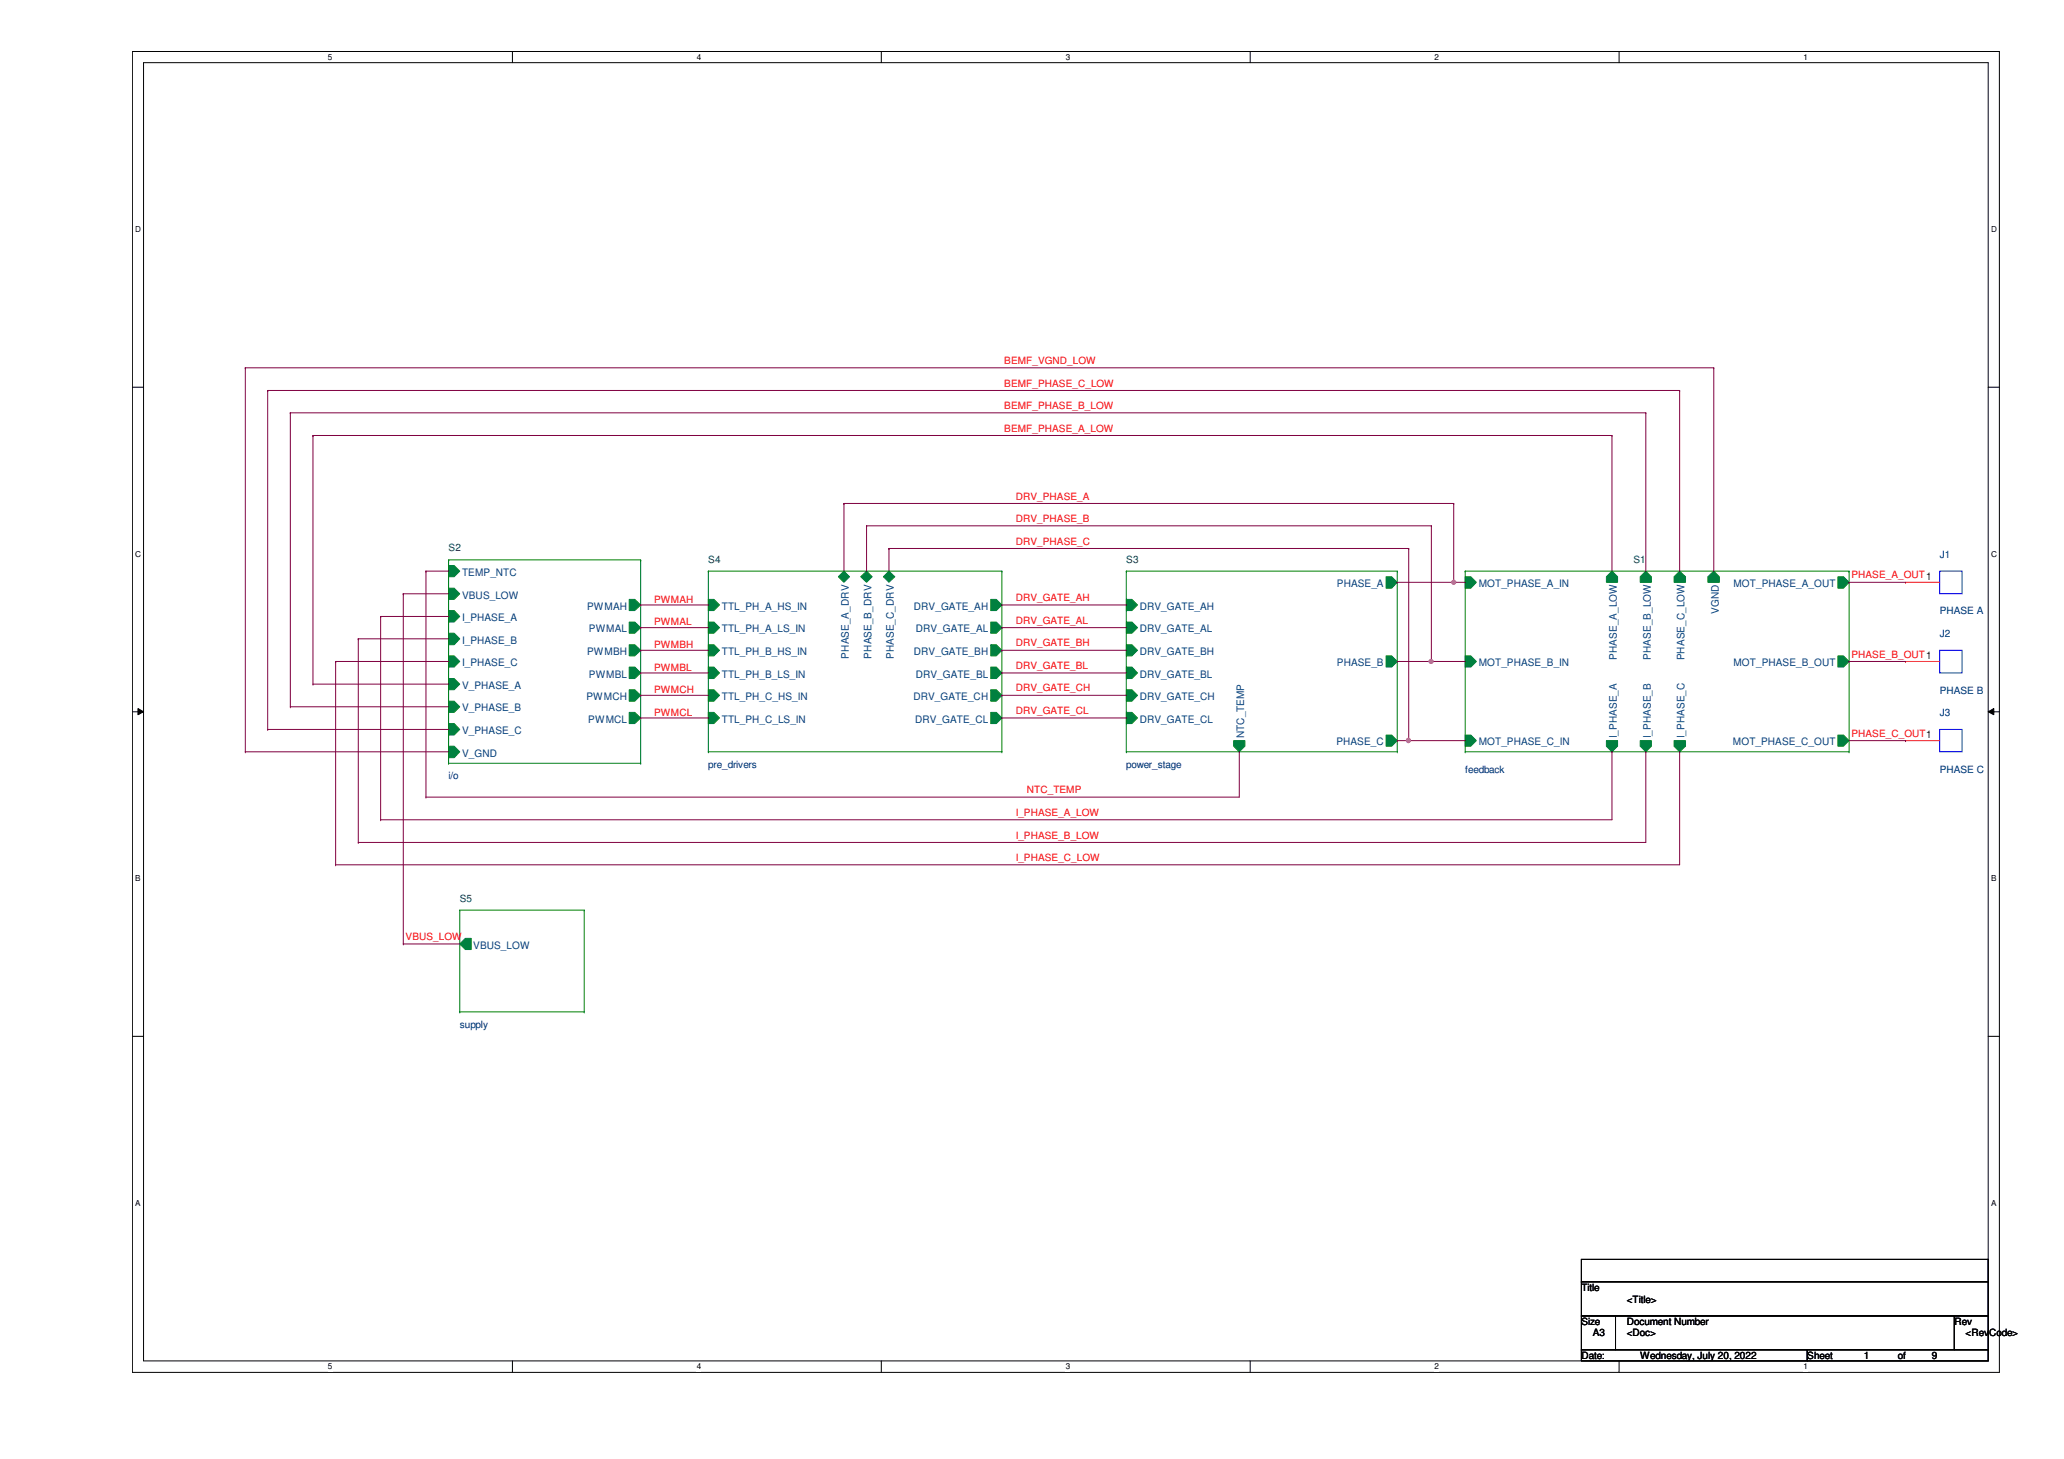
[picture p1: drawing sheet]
<svg xmlns="http://www.w3.org/2000/svg" width="297mm" height="210mm" viewBox="0 0 297 210" stroke-linecap="round" stroke-linejoin="round" font-family="sans-serif">
<path d="M19.1 7.4h268.6v190h-268.6zM20.7 9h265.4v186.8h-265.4z" fill="none" stroke="#000" stroke-width=".14"/>
<g fill="#fff">
<path d="M47.2 7.6h.6v1.3h-.6z"/>
<path d="M47.2 196h.6v1.3h-.6z"/>
</g>
<path d="M73.7 7.4v1.6M73.7 195.8v1.6" fill="none" stroke="#000" stroke-width=".14"/>
<g fill="#fff">
<path d="M100.3 7.6h.6v1.3h-.6z"/>
<path d="M100.3 196h.6v1.3h-.6z"/>
</g>
<path d="M126.8 7.4v1.6M126.8 195.8v1.6" fill="none" stroke="#000" stroke-width=".14"/>
<g fill="#fff">
<path d="M153.4 7.6h.6v1.3h-.6z"/>
<path d="M153.4 196h.6v1.3h-.6z"/>
</g>
<path d="M179.9 7.4v1.6M179.9 195.8v1.6" fill="none" stroke="#000" stroke-width=".14"/>
<g fill="#fff">
<path d="M206.5 7.6h.6v1.3h-.6z"/>
<path d="M206.5 196h.6v1.3h-.6z"/>
</g>
<path d="M233 7.4v1.6M233 195.8v1.6" fill="none" stroke="#000" stroke-width=".14"/>
<g fill="#fff">
<path d="M259.5 7.6h.6v1.3h-.6z"/>
<path d="M259.5 196h.6v1.3h-.6z"/>
<path d="M19.5 32.3h.8v1.4h-.8z"/>
<path d="M286.6 32.3h.8v1.4h-.8z"/>
<path d="M19.5 79h.8v1.3h-.8z"/>
<path d="M286.6 79h.8v1.3h-.8z"/>
</g>
<path d="M19.1 55.7h1.6M286.1 55.7h1.6" fill="none" stroke="#000" stroke-width=".14"/>
<g fill="#fff">
<path d="M19.5 125.7h.7v1.3h-.7z"/>
<path d="M286.6 125.7h.7v1.3h-.7z"/>
</g>
<path d="M19.1 102.4h1.6M19.9 101.9l.8 .5-.8 .4zM286.1 102.4l.8-.5v.9zM286.1 102.4h1.6" fill="none" stroke="#000" stroke-width=".14"/>
<path d="M19.9 101.9l.8 .5-.8 .4zM286.1 102.4l.8-.5v.9z" fill="#000"/>
<g fill="#fff">
<path d="M19.5 172.4h.7v1.3h-.7z"/>
<path d="M286.6 172.4h.7v1.3h-.7z"/>
</g>
<path d="M19.1 149.1h1.6M286.1 149.1h1.6M227.6 181.2h58.5v3.2h-58.5zM227.6 184.4h58.5v4.9h-58.5zM227.6 189.3h4.9v4.9h-4.9zM227.6 194.2h32.5v1.6h-32.5zM232.5 189.3h48.8v4.9h-48.8zM260.1 194.2h26v1.6h-26zM281.3 189.3h4.8v4.9h-4.8z" fill="none" stroke="#000" stroke-width=".14"/>
<path d="M279.1 82.2h3.3v3.2h-3.3z" fill="none" stroke="#00f" stroke-width=".14"/>
<path d="M274.2 83.8h.1M274.2 83.8h4.9" fill="none" stroke="#f00" stroke-width=".14"/>
<path d="M101.9 89.5h.8l.8 .8-.8 .8h-.8z" fill-rule="evenodd" fill="#008040"/>
<path d="M101.9 89.5h.8l.8 .8-.8 .8h-.8z" fill="none" stroke="#008040" stroke-width=".14"/>
<path d="M101.9 86.2h.8l.8 .8-.8 .8h-.8z" fill-rule="evenodd" fill="#008040"/>
<path d="M101.9 86.2h.8l.8 .8-.8 .8h-.8z" fill="none" stroke="#008040" stroke-width=".14"/>
<path d="M101.9 96h.8l.8 .8-.8 .8h-.8z" fill-rule="evenodd" fill="#008040"/>
<path d="M101.9 96h.8l.8 .8-.8 .8h-.8z" fill="none" stroke="#008040" stroke-width=".14"/>
<path d="M101.9 92.8h.8l.8 .8-.8 .8h-.8z" fill-rule="evenodd" fill="#008040"/>
<path d="M101.9 92.8h.8l.8 .8-.8 .8h-.8z" fill="none" stroke="#008040" stroke-width=".14"/>
<path d="M101.9 102.5h.8l.8 .8-.8 .8h-.8z" fill-rule="evenodd" fill="#008040"/>
<path d="M101.9 102.5h.8l.8 .8-.8 .8h-.8z" fill="none" stroke="#008040" stroke-width=".14"/>
<path d="M101.9 99.2h.8l.8 .8-.8 .9h-.8z" fill-rule="evenodd" fill="#008040"/>
<path d="M101.9 99.2h.8l.8 .8-.8 .9h-.8z" fill="none" stroke="#008040" stroke-width=".14"/>
<path d="M142.6 86.2h.8l.8 .8-.8 .8h-.8z" fill-rule="evenodd" fill="#008040"/>
<path d="M142.6 86.2h.8l.8 .8-.8 .8h-.8z" fill="none" stroke="#008040" stroke-width=".14"/>
<path d="M142.6 89.5h.8l.8 .8-.8 .8h-.8z" fill-rule="evenodd" fill="#008040"/>
<path d="M142.6 89.5h.8l.8 .8-.8 .8h-.8z" fill="none" stroke="#008040" stroke-width=".14"/>
<path d="M142.6 92.8h.8l.8 .8-.8 .8h-.8z" fill-rule="evenodd" fill="#008040"/>
<path d="M142.6 92.8h.8l.8 .8-.8 .8h-.8z" fill="none" stroke="#008040" stroke-width=".14"/>
<path d="M142.6 96h.8l.8 .8-.8 .8h-.8z" fill-rule="evenodd" fill="#008040"/>
<path d="M142.6 96h.8l.8 .8-.8 .8h-.8z" fill="none" stroke="#008040" stroke-width=".14"/>
<path d="M142.6 99.2h.8l.8 .8-.8 .9h-.8z" fill-rule="evenodd" fill="#008040"/>
<path d="M142.6 99.2h.8l.8 .8-.8 .9h-.8z" fill="none" stroke="#008040" stroke-width=".14"/>
<path d="M142.6 102.5h.8l.8 .8-.8 .8h-.8z" fill-rule="evenodd" fill="#008040"/>
<path d="M142.6 102.5h.8l.8 .8-.8 .8h-.8z" fill="none" stroke="#008040" stroke-width=".14"/>
<path d="M127.9 82.2l.9 .8-.9 .8-.8-.8z" fill-rule="evenodd" fill="#008040"/>
<path d="M127.9 82.2l.9 .8-.9 .8-.8-.8z" fill="none" stroke="#008040" stroke-width=".14"/>
<path d="M123.9 83l.8-.8 .8 .8-.8 .8z" fill-rule="evenodd" fill="#008040"/>
<path d="M123.9 83l.8-.8 .8 .8-.8 .8z" fill="none" stroke="#008040" stroke-width=".14"/>
<path d="M120.7 83l.8-.8 .8 .8-.8 .8z" fill-rule="evenodd" fill="#008040"/>
<path d="M120.7 83l.8-.8 .8 .8-.8 .8z" fill="none" stroke="#008040" stroke-width=".14"/>
<path d="M101.9 82.2h.1M101.9 82.2h42.3M101.9 82.2v26M144.2 82.2h.1M144.2 82.2v26M101.9 108.2h.1M101.9 108.2h42.3M144.2 108.2h.1" fill="none" stroke="#008000" stroke-width=".14"/>
<path d="M279.1 93.6h3.3v3.2h-3.3z" fill="none" stroke="#00f" stroke-width=".14"/>
<path d="M274.2 95.2h.1M274.2 95.2h4.9" fill="none" stroke="#f00" stroke-width=".14"/>
<path d="M241.7 82.2l.9 .8v.8h-1.7v-.8z" fill-rule="evenodd" fill="#008040"/>
<path d="M241.7 82.2l.9 .8v.8h-1.7v-.8z" fill="none" stroke="#008040" stroke-width=".14"/>
<path d="M236.9 82.2l.8 .8v.8h-1.6v-.8z" fill-rule="evenodd" fill="#008040"/>
<path d="M236.9 82.2l.8 .8v.8h-1.6v-.8z" fill="none" stroke="#008040" stroke-width=".14"/>
<path d="M232 82.2l.8 .8v.8h-1.6v-.8z" fill-rule="evenodd" fill="#008040"/>
<path d="M232 82.2l.8 .8v.8h-1.6v-.8z" fill="none" stroke="#008040" stroke-width=".14"/>
<path d="M245.8 83l.8-.8 .8 .8v.8h-1.6z" fill-rule="evenodd" fill="#008040"/>
<path d="M245.8 83l.8-.8 .8 .8v.8h-1.6z" fill="none" stroke="#008040" stroke-width=".14"/>
<path d="M210.9 105.7h.8l.8 .9-.8 .8h-.8z" fill-rule="evenodd" fill="#008040"/>
<path d="M210.9 105.7h.8l.8 .9-.8 .8h-.8z" fill="none" stroke="#008040" stroke-width=".14"/>
<path d="M210.9 83h.8l.8 .8-.8 .8h-.8z" fill-rule="evenodd" fill="#008040"/>
<path d="M210.9 83h.8l.8 .8-.8 .8h-.8z" fill="none" stroke="#008040" stroke-width=".14"/>
<path d="M240.9 106.6h1.7v.8l-.9 .8-.8-.8z" fill-rule="evenodd" fill="#008040"/>
<path d="M240.9 106.6h1.7v.8l-.9 .8-.8-.8z" fill="none" stroke="#008040" stroke-width=".14"/>
<path d="M236.1 106.6h1.6v.8l-.8 .8-.8-.8z" fill-rule="evenodd" fill="#008040"/>
<path d="M236.1 106.6h1.6v.8l-.8 .8-.8-.8z" fill="none" stroke="#008040" stroke-width=".14"/>
<path d="M210.9 94.4h.8l.8 .8-.8 .8h-.8z" fill-rule="evenodd" fill="#008040"/>
<path d="M210.9 94.4h.8l.8 .8-.8 .8h-.8z" fill="none" stroke="#008040" stroke-width=".14"/>
<path d="M231.2 106.6h1.6v.8l-.8 .8-.8-.8z" fill-rule="evenodd" fill="#008040"/>
<path d="M231.2 106.6h1.6v.8l-.8 .8-.8-.8z" fill="none" stroke="#008040" stroke-width=".14"/>
<path d="M264.5 105.7h.8l.8 .9-.8 .8h-.8z" fill-rule="evenodd" fill="#008040"/>
<path d="M264.5 105.7h.8l.8 .9-.8 .8h-.8z" fill="none" stroke="#008040" stroke-width=".14"/>
<path d="M264.5 94.4h.8l.8 .8-.8 .8h-.8z" fill-rule="evenodd" fill="#008040"/>
<path d="M264.5 94.4h.8l.8 .8-.8 .8h-.8z" fill="none" stroke="#008040" stroke-width=".14"/>
<path d="M264.5 83h.8l.8 .8-.8 .8h-.8z" fill-rule="evenodd" fill="#008040"/>
<path d="M264.5 83h.8l.8 .8-.8 .8h-.8z" fill="none" stroke="#008040" stroke-width=".14"/>
<path d="M210.9 82.2h.1M210.9 82.2h55.2M210.9 82.2v26M266.1 82.2h.1M266.1 82.2v26M210.9 108.2h.1M210.9 108.2h55.2M266.1 108.2h.1" fill="none" stroke="#008000" stroke-width=".14"/>
<path d="M279.1 104.9h3.3v3.3h-3.3z" fill="none" stroke="#00f" stroke-width=".14"/>
<path d="M274.2 106.6h.1M274.2 106.6h4.9" fill="none" stroke="#f00" stroke-width=".14"/>
<path d="M90.6 89.5h.8l.8 .8-.8 .8h-.8z" fill-rule="evenodd" fill="#008040"/>
<path d="M90.6 89.5h.8l.8 .8-.8 .8h-.8z" fill="none" stroke="#008040" stroke-width=".14"/>
<path d="M90.6 96h.8l.8 .8-.8 .8h-.8z" fill-rule="evenodd" fill="#008040"/>
<path d="M90.6 96h.8l.8 .8-.8 .8h-.8z" fill="none" stroke="#008040" stroke-width=".14"/>
<path d="M90.6 102.5h.8l.8 .8-.8 .8h-.8z" fill-rule="evenodd" fill="#008040"/>
<path d="M90.6 102.5h.8l.8 .8-.8 .8h-.8z" fill="none" stroke="#008040" stroke-width=".14"/>
<path d="M90.6 86.2h.8l.8 .8-.8 .8h-.8z" fill-rule="evenodd" fill="#008040"/>
<path d="M90.6 86.2h.8l.8 .8-.8 .8h-.8z" fill="none" stroke="#008040" stroke-width=".14"/>
<path d="M90.6 92.8h.8l.8 .8-.8 .8h-.8z" fill-rule="evenodd" fill="#008040"/>
<path d="M90.6 92.8h.8l.8 .8-.8 .8h-.8z" fill="none" stroke="#008040" stroke-width=".14"/>
<path d="M90.6 99.2h.8l.8 .8-.8 .9h-.8z" fill-rule="evenodd" fill="#008040"/>
<path d="M90.6 99.2h.8l.8 .8-.8 .9h-.8z" fill="none" stroke="#008040" stroke-width=".14"/>
<path d="M64.6 81.4h.8l.8 .8-.8 .8h-.8z" fill-rule="evenodd" fill="#008040"/>
<path d="M64.6 81.4h.8l.8 .8-.8 .8h-.8z" fill="none" stroke="#008040" stroke-width=".14"/>
<path d="M64.6 84.6h.8l.8 .8-.8 .8h-.8z" fill-rule="evenodd" fill="#008040"/>
<path d="M64.6 84.6h.8l.8 .8-.8 .8h-.8z" fill="none" stroke="#008040" stroke-width=".14"/>
<path d="M64.6 94.4h.8l.8 .8-.8 .8h-.8z" fill-rule="evenodd" fill="#008040"/>
<path d="M64.6 94.4h.8l.8 .8-.8 .8h-.8z" fill="none" stroke="#008040" stroke-width=".14"/>
<path d="M64.6 87.8h.8l.8 .9-.8 .8h-.8z" fill-rule="evenodd" fill="#008040"/>
<path d="M64.6 87.8h.8l.8 .9-.8 .8h-.8z" fill="none" stroke="#008040" stroke-width=".14"/>
<path d="M64.6 100.9h.8l.8 .8-.8 .8h-.8z" fill-rule="evenodd" fill="#008040"/>
<path d="M64.6 100.9h.8l.8 .8-.8 .8h-.8z" fill="none" stroke="#008040" stroke-width=".14"/>
<path d="M64.6 97.6h.8l.8 .8-.8 .8h-.8z" fill-rule="evenodd" fill="#008040"/>
<path d="M64.6 97.6h.8l.8 .8-.8 .8h-.8z" fill="none" stroke="#008040" stroke-width=".14"/>
<path d="M64.6 107.4h.8l.8 .8-.8 .8h-.8z" fill-rule="evenodd" fill="#008040"/>
<path d="M64.6 107.4h.8l.8 .8-.8 .8h-.8z" fill="none" stroke="#008040" stroke-width=".14"/>
<path d="M64.6 91.1h.8l.8 .8-.8 .9h-.8z" fill-rule="evenodd" fill="#008040"/>
<path d="M64.6 91.1h.8l.8 .8-.8 .9h-.8z" fill="none" stroke="#008040" stroke-width=".14"/>
<path d="M64.6 104.1h.8l.8 .8-.8 .8h-.8z" fill-rule="evenodd" fill="#008040"/>
<path d="M64.6 104.1h.8l.8 .8-.8 .8h-.8z" fill="none" stroke="#008040" stroke-width=".14"/>
<path d="M64.6 80.6h.1M64.6 80.6h27.6M64.6 80.6v29.2M92.2 80.6h.1M92.2 80.6v29.2M64.6 109.8h.1M64.6 109.8h27.6M92.2 109.8h.1" fill="none" stroke="#008000" stroke-width=".14"/>
<path d="M66.2 135.8l.8-.8h.8v1.6h-.8z" fill-rule="evenodd" fill="#008040"/>
<path d="M66.2 135.8l.8-.8h.8v1.6h-.8z" fill="none" stroke="#008040" stroke-width=".14"/>
<path d="M66.2 130.9h.1M66.2 130.9h17.9M66.2 130.9v14.7M84.1 130.9h.1M84.1 130.9v14.7M66.2 145.6h.1M66.2 145.6h17.9M84.1 145.6h.1" fill="none" stroke="#008000" stroke-width=".14"/>
<path d="M177.5 106.6h1.7v.8l-.8 .8-.9-.8z" fill-rule="evenodd" fill="#008040"/>
<path d="M177.5 106.6h1.7v.8l-.8 .8-.9-.8z" fill="none" stroke="#008040" stroke-width=".14"/>
<path d="M162.1 86.2h.8l.8 .8-.8 .8h-.8z" fill-rule="evenodd" fill="#008040"/>
<path d="M162.1 86.2h.8l.8 .8-.8 .8h-.8z" fill="none" stroke="#008040" stroke-width=".14"/>
<path d="M162.1 89.5h.8l.8 .8-.8 .8h-.8z" fill-rule="evenodd" fill="#008040"/>
<path d="M162.1 89.5h.8l.8 .8-.8 .8h-.8z" fill="none" stroke="#008040" stroke-width=".14"/>
<path d="M162.1 96h.8l.8 .8-.8 .8h-.8z" fill-rule="evenodd" fill="#008040"/>
<path d="M162.1 96h.8l.8 .8-.8 .8h-.8z" fill="none" stroke="#008040" stroke-width=".14"/>
<path d="M162.1 92.8h.8l.8 .8-.8 .8h-.8z" fill-rule="evenodd" fill="#008040"/>
<path d="M162.1 92.8h.8l.8 .8-.8 .8h-.8z" fill="none" stroke="#008040" stroke-width=".14"/>
<path d="M162.1 99.2h.8l.8 .8-.8 .9h-.8z" fill-rule="evenodd" fill="#008040"/>
<path d="M162.1 99.2h.8l.8 .8-.8 .9h-.8z" fill="none" stroke="#008040" stroke-width=".14"/>
<path d="M162.1 102.5h.8l.8 .8-.8 .8h-.8z" fill-rule="evenodd" fill="#008040"/>
<path d="M162.1 102.5h.8l.8 .8-.8 .8h-.8z" fill="none" stroke="#008040" stroke-width=".14"/>
<path d="M199.5 105.7h.8l.8 .9-.8 .8h-.8z" fill-rule="evenodd" fill="#008040"/>
<path d="M199.5 105.7h.8l.8 .9-.8 .8h-.8z" fill="none" stroke="#008040" stroke-width=".14"/>
<path d="M199.5 94.4h.8l.8 .8-.8 .8h-.8z" fill-rule="evenodd" fill="#008040"/>
<path d="M199.5 94.4h.8l.8 .8-.8 .8h-.8z" fill="none" stroke="#008040" stroke-width=".14"/>
<path d="M199.5 83h.8l.8 .8-.8 .8h-.8z" fill-rule="evenodd" fill="#008040"/>
<path d="M199.5 83h.8l.8 .8-.8 .8h-.8z" fill="none" stroke="#008040" stroke-width=".14"/>
<path d="M162.1 82.2h.1M162.1 82.2h39M162.1 82.2v26M201.1 82.2h.1M201.1 82.2v26M162.1 108.2h.1M162.1 108.2h39M201.1 108.2h.1" fill="none" stroke="#008000" stroke-width=".14"/>
<g fill="none" stroke="#800040" stroke-width=".14">
<path d="M35.3 52.9h.1M35.3 52.9v55.3M38.5 56.2h.1M38.5 56.2v48.7M41.8 59.4h.1M41.8 59.4v42.3M127.9 78.9h.1M127.9 78.9v3.3M127.9 78.9h74.8M202.7 78.9h.1M202.7 78.9v27.7h-1.6M45 98.4h.1"/>
<path d="M45 98.4h19.6M48.3 95.2h.1M48.3 95.2v29.2M48.3 95.2h16.3M51.6 91.9h.1M51.6 91.9v29.3M51.6 91.9h13M54.8 88.7h.1M54.8 88.7v29.2M54.8 88.7h9.8M58 85.4h.1M58 85.4h6.6"/>
<path d="M58 85.4v50.4M61.3 82.2h.1M61.3 82.2h3.3M61.3 82.2v32.5M92.2 87h.1M92.2 90.3h.1M92.2 93.6h.1M92.2 96.8h.1M92.2 87h9.7M92.2 90.3h9.7M92.2 93.6h9.7M92.2 96.8h9.7"/>
<path d="M144.2 87h.1M144.2 90.3h.1M144.2 93.6h.1M144.2 96.8h.1M144.2 87h17.9M144.2 90.3h17.9M144.2 93.6h17.9M144.2 96.8h17.9M201.1 95.2h.1M201.1 95.2h4.9M35.3 108.2h.1M35.3 108.2h29.3"/>
<path d="M38.5 104.9h.1M38.5 104.9h26.1M41.8 101.7h.1M41.8 101.7h22.8M54.8 117.9h.1M61.3 114.7h.1M92.2 100h.1M92.2 103.3h.1M92.2 100h9.7M92.2 103.3h9.7M144.2 100h.1M144.2 103.3h.1"/>
<path d="M144.2 100h17.9M144.2 103.3h17.9M178.4 108.2h.1M178.4 108.2v6.5h-117.1M201.1 106.6h.1M232 108.2h.1M232 108.2v9.7h-177.2M236.9 108.2h.1M236.9 108.2v13h-185.3M241.7 108.2h.1M241.7 108.2v16.2h-193.4M48.3 124.4h.1"/>
<path d="M51.6 121.2h.1M58 135.8h.1M58 135.8h8.2"/>
</g>
<circle cx="202.7" cy="106.5" r=".31" fill="#f0f"/>
<circle cx="202.7" cy="106.5" r=".31" fill="none" stroke="#f0f" stroke-width=".14"/>
<path d="M124.7 75.6h.1M124.7 75.6v6.6M124.7 75.6h81.3M206 75.6h.1M206 75.6v19.6M201.1 83.8h.1M201.1 83.8h8.1M202.7 106.6h.1M202.7 106.6h8.2" fill="none" stroke="#800040" stroke-width=".14"/>
<circle cx="206" cy="95.2" r=".3" fill="#f0f"/>
<circle cx="206" cy="95.2" r=".3" fill="none" stroke="#f0f" stroke-width=".14"/>
<path d="M121.5 72.4h.1M121.5 72.4v9.8M121.5 72.4h87.7M209.2 72.4h.1M209.2 72.4v11.4M206 95.2h.1M206 95.2h4.9" fill="none" stroke="#800040" stroke-width=".14"/>
<circle cx="209.2" cy="83.8" r=".3" fill="#f0f"/>
<circle cx="209.2" cy="83.8" r=".3" fill="none" stroke="#f0f" stroke-width=".14"/>
<g fill="none" stroke="#800040" stroke-width=".14">
<path d="M35.3 52.9h.1M35.3 52.9h211.3M38.5 56.2h.1M38.5 56.2h203.2M41.8 59.4h.1M41.8 59.4h195.1M236.9 59.4h.1M236.9 59.4v22.8M241.7 56.2h.1M241.7 56.2v26M246.6 52.9h.1M246.6 52.9v29.3"/>
<path d="M45 62.7h.1M45 62.7h187M45 62.7v35.7M232 62.7h.1M232 62.7v19.5M209.2 83.8h.1M209.2 83.8h1.7M266.1 83.8h.1M266.1 95.2h.1M266.1 83.8h8.1M266.1 95.2h8.1M266.1 106.6h8.1"/>
<path d="M274.2 106.6h.1"/>
</g>
<circle cx="202.7" cy="106.5" r=".31" fill="#f0f"/>
<circle cx="202.7" cy="106.5" r=".31" fill="none" stroke="#f0f" stroke-width=".14"/>
<circle cx="206" cy="95.2" r=".3" fill="#f0f"/>
<circle cx="206" cy="95.2" r=".3" fill="none" stroke="#f0f" stroke-width=".14"/>
<circle cx="209.2" cy="83.8" r=".3" fill="#f0f"/>
<circle cx="209.2" cy="83.8" r=".3" fill="none" stroke="#f0f" stroke-width=".14"/>
<g font-size="1.5" fill="#004080">
<text x="66.5" y="82.8">TEMP_NTC</text>
<text x="66.5" y="86.1">VBUS_LOW</text>
<text x="66.5" y="89.4">I_PHASE_A</text>
<text x="84.5" y="87.7">PWMAH</text>
<text x="103.9" y="87.7">TTL_PH_A_HS_IN</text>
<text x="131.5" y="87.7">DRV_GATE_AH</text>
<text x="164" y="87.7">DRV_GATE_AH</text>
<text x="192.4" y="84.5">PHASE_A</text>
<text x="212.8" y="84.5">MOT_PHASE_A_IN</text>
<text x="247.4" y="88.3" transform="rotate(-90 247.4 88.3)">VGND</text>
<text x="249.5" y="84.5">MOT_PHASE_A_OUT</text>
<text x="66.5" y="95.8">I_PHASE_C</text>
<text x="66.5" y="92.6">I_PHASE_B</text>
<text x="84.5" y="94.2">PWMBH</text>
<text x="84.8" y="91">PWMAL</text>
<text x="103.9" y="91">TTL_PH_A_LS_IN</text>
<text x="103.9" y="94.2">TTL_PH_B_HS_IN</text>
<text x="122.2" y="94.7" transform="rotate(-90 122.2 94.7)">PHASE_A_DRV</text>
<text x="125.4" y="94.7" transform="rotate(-90 125.4 94.7)">PHASE_B_DRV</text>
<text x="128.7" y="94.8" transform="rotate(-90 128.7 94.8)">PHASE_C_DRV</text>
<text x="131.5" y="94.2">DRV_GATE_BH</text>
<text x="131.8" y="91">DRV_GATE_AL</text>
<text x="164" y="91">DRV_GATE_AL</text>
<text x="164" y="94.2">DRV_GATE_BH</text>
<text x="192.4" y="95.8">PHASE_B</text>
<text x="212.8" y="95.8">MOT_PHASE_B_IN</text>
<text x="232.7" y="94.9" transform="rotate(-90 232.7 94.9)">PHASE_A_LOW</text>
<text x="237.6" y="94.9" transform="rotate(-90 237.6 94.9)">PHASE_B_LOW</text>
<text x="242.4" y="95" transform="rotate(-90 242.4 95)">PHASE_C_LOW</text>
<text x="249.5" y="95.8">MOT_PHASE_B_OUT</text>
<text x="66.5" y="99.1">V_PHASE_A</text>
<text x="84.4" y="100.7">PWMCH</text>
<text x="84.8" y="97.5">PWMBL</text>
<text x="103.9" y="97.5">TTL_PH_B_LS_IN</text>
<text x="103.9" y="100.7">TTL_PH_C_HS_IN</text>
<text x="131.4" y="100.7">DRV_GATE_CH</text>
<text x="131.8" y="97.5">DRV_GATE_BL</text>
<text x="164" y="97.5">DRV_GATE_BL</text>
<text x="164" y="100.7">DRV_GATE_CH</text>
<text x="66.5" y="102.4">V_PHASE_B</text>
<text x="66.5" y="105.6">V_PHASE_C</text>
<text x="84.7" y="104">PWMCL</text>
<text x="103.9" y="104">TTL_PH_C_LS_IN</text>
<text x="131.7" y="104">DRV_GATE_CL</text>
<text x="164" y="104">DRV_GATE_CL</text>
<text x="179.1" y="106.2" transform="rotate(-90 179.1 106.2)">NTC_TEMP</text>
<text x="192.3" y="107.2">PHASE_C</text>
<text x="212.8" y="107.2">MOT_PHASE_C_IN</text>
<text x="232.7" y="106.2" transform="rotate(-90 232.7 106.2)">I_PHASE_A</text>
<text x="237.6" y="106.2" transform="rotate(-90 237.6 106.2)">I_PHASE_B</text>
<text x="242.4" y="106.2" transform="rotate(-90 242.4 106.2)">I_PHASE_C</text>
<text x="249.4" y="107.2">MOT_PHASE_C_OUT</text>
<text x="66.5" y="108.8">V_GND</text>
<text x="68.1" y="136.5">VBUS_LOW</text>
</g>
<g font-size="1.4" fill="#f00">
<text x="144.5" y="52.4">BEMF_VGND_LOW</text>
<text x="144.5" y="58.8">BEMF_PHASE_B_LOW</text>
<text x="144.5" y="55.6">BEMF_PHASE_C_LOW</text>
<text x="144.5" y="62.1">BEMF_PHASE_A_LOW</text>
<text x="146.2" y="71.9">DRV_PHASE_A</text>
<text x="146.2" y="75.1">DRV_PHASE_B</text>
<text x="146.2" y="78.4">DRV_PHASE_C</text>
<text x="266.4" y="83.2">PHASE_A_OUT1</text>
<text x="94.1" y="86.7">PWMAH</text>
<text x="94.1" y="90">PWMAL</text>
<text x="146.2" y="86.5">DRV_GATE_AH</text>
<text x="146.2" y="89.7">DRV_GATE_AL</text>
<text x="94.1" y="93.2">PWMBH</text>
<text x="146.2" y="93">DRV_GATE_BH</text>
<text x="266.4" y="94.6">PHASE_B_OUT1</text>
<text x="94.1" y="96.5">PWMBL</text>
<text x="94.1" y="99.7">PWMCH</text>
<text x="146.2" y="99.5">DRV_GATE_CH</text>
<text x="146.2" y="96.3">DRV_GATE_BL</text>
<text x="94.1" y="103">PWMCL</text>
<text x="146.2" y="102.7">DRV_GATE_CL</text>
<text x="266.4" y="106">PHASE_C_OUT1</text>
<text x="146.2" y="117.4">I_PHASE_A_LOW</text>
<text x="147.8" y="114.1">NTC_TEMP</text>
<text x="146.2" y="120.6">I_PHASE_B_LOW</text>
<text x="146.2" y="123.9">I_PHASE_C_LOW</text>
<text x="58.4" y="135.3">VBUS_LOW</text>
</g>
<g font-size="1.4" fill="#004040">
<text x="64.6" y="79.3">S2</text>
<text x="101.9" y="80.9">S4</text>
<text x="162.1" y="80.9">S3</text>
<text x="235.1" y="80.9">S1</text>
<text x="66.2" y="129.7">S5</text>
</g>
<g font-size="1.4" fill="#000080">
<text x="279.1" y="80.3">J1</text>
<text x="279.1" y="88.4">PHASE A</text>
<text x="279.1" y="91.7">J2</text>
<text x="279.1" y="99.8">PHASE B</text>
<text x="279.1" y="103">J3</text>
<text x="64.6" y="112.1">i/o</text>
<text x="101.9" y="110.5">pre_drivers</text>
<text x="162.1" y="110.5">power_stage</text>
<text x="210.9" y="111.2">feedback</text>
<text x="279.1" y="111.2">PHASE C</text>
<text x="66.2" y="147.9">supply</text>
</g>
<g font-size="1.4">
<text x="227.6" y="185.8">Title</text>
<text x="227.6" y="190.7">Size</text>
<text x="234.1" y="190.7">Document Number</text>
<text x="234.1" y="187.4">&lt;Title&gt;</text>
<text x="281.3" y="190.7">Rev</text>
<text x="227.6" y="195.5">Date:</text>
<text x="229.2" y="192.3">A3</text>
<text x="234.1" y="192.3">&lt;Doc&gt;</text>
<text x="236.1" y="195.5">Wednesday, July 20, 2022</text>
<text x="260.1" y="195.5">Sheet</text>
<text x="268.2" y="195.5">1</text>
<text x="273.1" y="195.5">of</text>
<text x="278" y="195.5">9</text>
<text x="282.9" y="192.3">&lt;RevCode&gt;</text>
</g>
<g font-size="1.2">
<text x="47.2" y="8.6">5</text>
<text x="100.3" y="8.6">4</text>
<text x="153.4" y="8.6">3</text>
<text x="206.5" y="8.6">2</text>
<text x="259.5" y="8.6">1</text>
<text x="19.5" y="33.4">D</text>
<text x="286.6" y="33.4">D</text>
<text x="19.5" y="80.1">C</text>
<text x="286.6" y="80.1">C</text>
<text x="19.5" y="126.8">B</text>
<text x="286.6" y="126.8">B</text>
<text x="19.5" y="173.5">A</text>
<text x="286.6" y="173.5">A</text>
<text x="47.2" y="197">5</text>
<text x="100.3" y="197">4</text>
<text x="153.4" y="197">3</text>
<text x="206.5" y="197">2</text>
<text x="259.5" y="197">1</text>
</g>
</svg>
